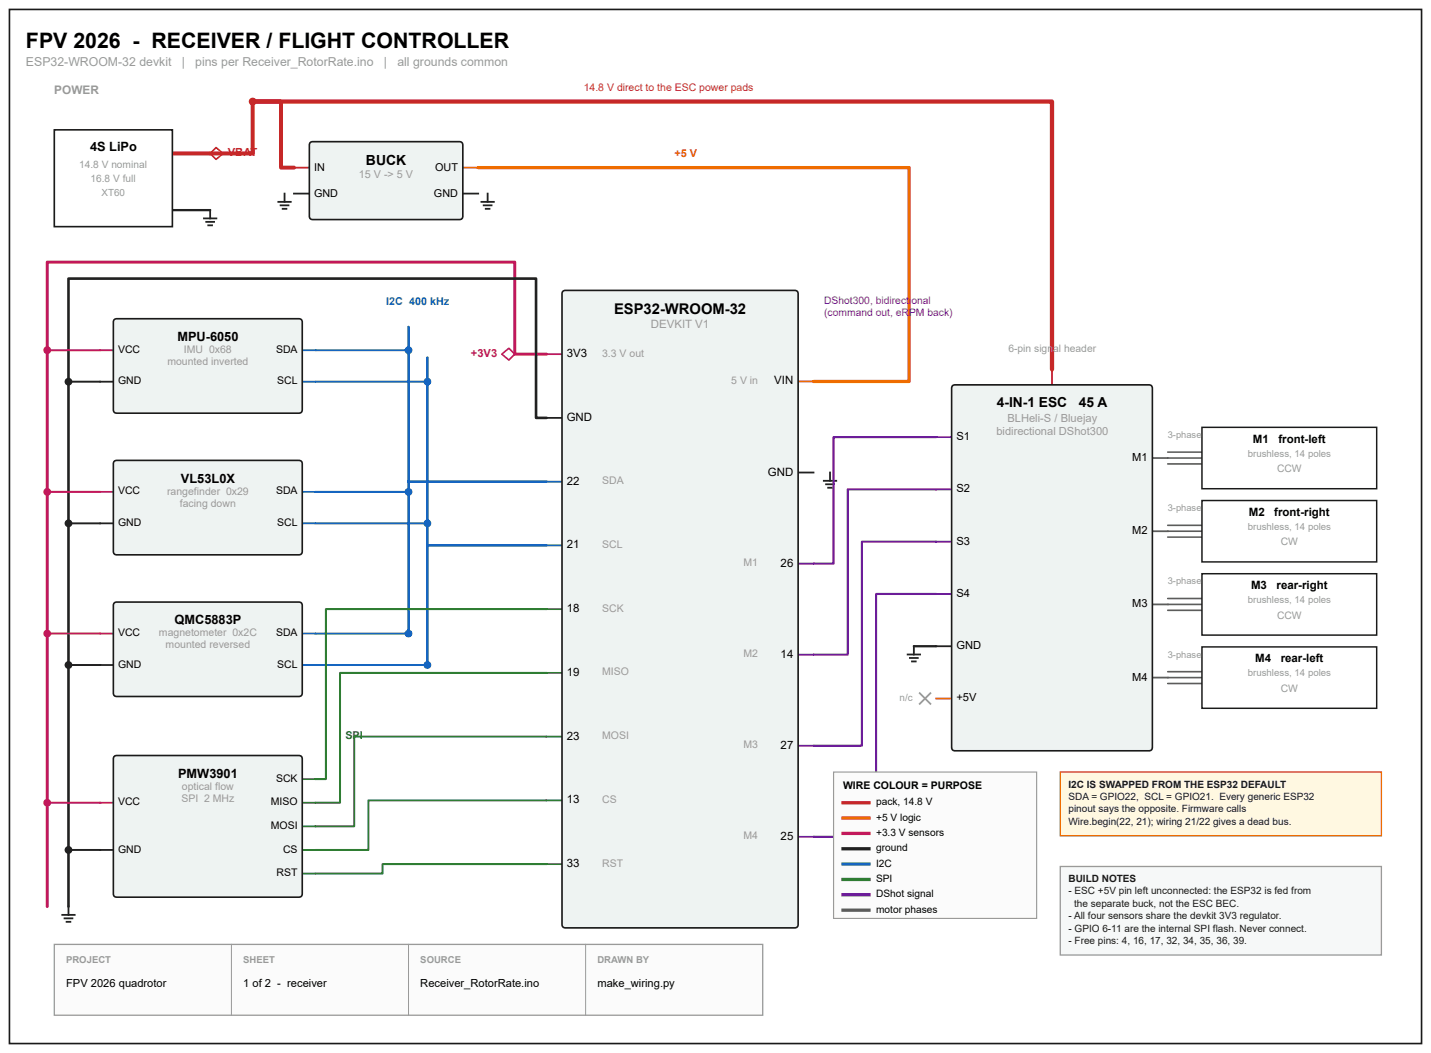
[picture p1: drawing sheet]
<svg xmlns="http://www.w3.org/2000/svg" width="308mm" height="227mm" viewBox="0 0 308 227" stroke-linecap="round" stroke-linejoin="round" font-family="sans-serif">
<path d="M2 2h303.8v222.5h-303.8z" fill="none" stroke="#1a1a1a" stroke-width=".35"/>
<path d="M37.1 33h17.3v-11.2h6.1v14.3h2.7" fill="none" stroke="#c62828" stroke-width=".85"/>
<path d="M37.1 45.2h8.1M196.6 139h4.8" fill="none" stroke="#212121" stroke-width=".49"/>
<g fill="none" stroke="#212121" stroke-width=".39">
<path d="M43.9 47h2.6M44.4 47.7h1.7M44.8 48.5h.8M45.2 45.2v1.8M59.9 43.4h2.6M60.4 44.2h1.7M60.8 44.9h.8M61.2 41.7v1.7M63.2 41.7h3.3M99.6 41.7h3.3M103.6 43.4h2.6M104.1 44.2h1.6"/>
<path d="M104.5 44.9h.8M104.9 41.7v1.7M21.6 82.1h2.8M117.6 89.9h3.3M21.6 112.6h2.8M171.7 101.7h3.3M177.2 103.5h2.7M177.7 104.2h1.7M178.2 104.9h.8M178.6 101.7v1.8M196.6 139v1.8M201.4 139h3.3"/>
<path d="M21.6 143.1h2.8M195.3 140.8h2.6M195.8 141.6h1.6M196.2 142.3h.8M13.4 196.8h2.7M13.9 197.6h1.7M14.3 198.3h.8M14.7 195.1v1.7M21.6 182.9h2.8"/>
</g>
<path d="M63.2 36.1h3.3M226.3 79.5v3.3" fill="none" stroke="#c62828" stroke-width=".39"/>
<path d="M99.6 36.1h3.3M171.7 82.1h3.3M201.4 150.3h3.3" fill="none" stroke="#ef6c00" stroke-width=".39"/>
<path d="M21.6 75.4h2.8M117.6 76.2h3.3M21.6 105.8h2.8M21.6 136.3h2.8M21.6 172.7h2.8" fill="none" stroke="#c2185b" stroke-width=".39"/>
<path d="M65 75.4h2.8M65 82.1h2.8M65 105.8h2.8M65 112.6h2.8M117.6 103.6h3.3M117.6 117.3h3.3M65 136.3h2.8M65 143.1h2.8" fill="none" stroke="#1565c0" stroke-width=".39"/>
<path d="M117.6 131.1h3.3M117.6 144.8h3.3M117.6 158.5h3.3M65 167.6h2.8M65 172.7h2.8M65 177.8h2.8M117.6 172.2h3.3M65 182.9h2.8M65 188h2.8M117.6 185.9h3.3" fill="none" stroke="#2e7d32" stroke-width=".39"/>
<path d="M201.4 94.1h3.3M201.4 105.3h3.3M201.4 116.5h3.3M171.7 121.3h3.3M201.4 127.8h3.3M171.7 140.9h3.3M171.7 160.5h3.3M171.7 180h3.3" fill="none" stroke="#6a1b9a" stroke-width=".39"/>
<path d="M102.9 36.1h92.7v46h-20.6" fill="none" stroke="#ef6c00" stroke-width=".71"/>
<path d="M117.6 76.2h-6.9v-19.8h-100.5v138.7" fill="none" stroke="#c2185b" stroke-width=".63"/>
<path d="M117.6 89.9h-2.3v-30h-100.6v135.2" fill="none" stroke="#212121" stroke-width=".56"/>
<path d="M10.2 75.4h11.4M10.2 105.8h11.4M10.2 136.3h11.4M10.2 172.7h11.4" fill="none" stroke="#c2185b" stroke-width=".42"/>
<path d="M14.7 82.1h6.9M14.7 112.6h6.9M14.7 143.1h6.9M14.7 182.9h6.9" fill="none" stroke="#212121" stroke-width=".42"/>
<path d="M67.8 75.4h20.1M67.8 82.1h24.1M67.8 105.8h20.1M67.8 112.6h24.1M67.8 136.3h20.1M67.8 143.1h24.1" fill="none" stroke="#1565c0" stroke-width=".42"/>
<path d="M87.9 70.4v66M91.9 77v66M87.9 103.6h29.7M91.9 117.3h25.7" fill="none" stroke="#1565c0" stroke-width=".56"/>
<path d="M117.6 131.1h-47.5v36.5h-2.3M117.6 144.8h-44.4v27.9h-5.4M117.6 158.5h-41.4v19.3h-8.4M117.6 172.2h-38.4v10.7h-11.4M117.6 185.9h-35.3v2.1h-14.5" fill="none" stroke="#2e7d32" stroke-width=".42"/>
<path d="M247.9 98.6h3.3M247.9 114.3h3.3M247.9 130h3.3M247.9 145.8h3.3" fill="none" stroke="#5d5d5d" stroke-width=".39"/>
<path d="M54.4 21.8h171.9v57.7" fill="none" stroke="#c62828" stroke-width=".92"/>
<path d="M201.4 94.1h-22.1v27.2h-4.3M201.4 105.3h-19v35.6h-7.4M201.4 116.5h-16v44h-10.4M201.4 127.8h-12.9v52.2h-13.5" fill="none" stroke="#6a1b9a" stroke-width=".46"/>
<path d="M251.2 99.8h7.4M251.2 98.6h7.4M251.2 97.3h7.4M251.2 115.6h7.4M251.2 114.3h7.4M251.2 113h7.4M251.2 131.3h7.4M251.2 130h7.4M251.2 128.8h7.4M251.2 147.1h7.4M251.2 145.8h7.4M251.2 144.5h7.4" fill="none" stroke="#5d5d5d" stroke-width=".35"/>
<path d="M11.7 27.9h25.4v20.9h-25.4z" fill="#fff" stroke="#1a1a1a" stroke-width=".35"/>
<g fill="#eef3f2" stroke="#1a1a1a" stroke-width=".35">
<path d="M66.7 30.7l.6-.2h31.5a.67 .67 0 0 1 .8 .7v15.3a.67 .67 0 0 1-.8 .7h-31.5a.67 .67 0 0 1-.8-.7v-15.3z"/>
<path d="M121.1 62.7l.6-.2h49.2a.67 .67 0 0 1 .8 .7v135.7a.67 .67 0 0 1-.8 .7h-49.2a.67 .67 0 0 1-.8-.7v-135.7z"/>
<path d="M24.6 68.8l.5-.2h39.2a.67 .67 0 0 1 .7 .7v18.8a.67 .67 0 0 1-.7 .8h-39.2a.67 .67 0 0 1-.7-.8v-18.8z"/>
<path d="M24.6 99.3l.5-.2h39.2a.67 .67 0 0 1 .7 .7v18.8a.67 .67 0 0 1-.7 .8h-39.2a.67 .67 0 0 1-.7-.8v-18.8z"/>
<path d="M24.6 129.7l.5-.2h39.2a.67 .67 0 0 1 .7 .8v18.8a.67 .67 0 0 1-.7 .8h-39.2a.67 .67 0 0 1-.7-.8v-18.8z"/>
<path d="M24.6 162.8l.5-.2h39.2a.67 .67 0 0 1 .7 .7v29a.67 .67 0 0 1-.7 .7h-39.2a.67 .67 0 0 1-.7-.7v-29z"/>
<path d="M204.9 83l.6-.2h41.6a.67 .67 0 0 1 .8 .8v77.2a.67 .67 0 0 1-.8 .7h-41.6a.67 .67 0 0 1-.8-.7v-77.2z"/>
</g>
<g fill="#fff" stroke="#1a1a1a" stroke-width=".32">
<path d="M258.6 91.9h37.6v13.3h-37.6z"/>
<path d="M258.6 107.7h37.6v13.2h-37.6z"/>
<path d="M258.6 123.4h37.6v13.3h-37.6z"/>
<path d="M258.6 139.2h37.6v13.2h-37.6z"/>
</g>
<path d="M179.3 166.1h43.7v31.5h-43.7z" fill="#fbfbfb" stroke="#9a9a9a" stroke-width=".25"/>
<path d="M228.1 166.1h69.1v13.7h-69.1z" fill="#fff8e1" stroke="#b08000" stroke-width=".28"/>
<path d="M228.1 186.4h69.1v19.1h-69.1z" fill="#f6f8f8" stroke="#9a9a9a" stroke-width=".28"/>
<path d="M11.7 203.2h152.4v15.2h-152.4z" fill="#fbfbfb" stroke="#9a9a9a" stroke-width=".28"/>
<path d="M45.2 33l1.3-1.2 1.5 1.2-1.5 1.3z" fill="none" stroke="#c62828" stroke-width=".35"/>
<path d="M107.9 76.2l1.6-1.3 1.2 1.3-1.2 1.3z" fill="none" stroke="#c2185b" stroke-width=".35"/>
<path d="M197.9 149.2l2.3 2.2M200.2 149.2l-2.3 2.2" fill="none" stroke="#9a9a9a" stroke-width=".39"/>
<path d="M181.4 172.7h5.5" fill="none" stroke="#c62828" stroke-width=".71"/>
<path d="M181.4 176h5.5" fill="none" stroke="#ef6c00" stroke-width=".71"/>
<path d="M181.4 179.3h5.5" fill="none" stroke="#c2185b" stroke-width=".71"/>
<path d="M181.4 182.6h5.5" fill="none" stroke="#212121" stroke-width=".71"/>
<path d="M181.4 185.9h5.5" fill="none" stroke="#1565c0" stroke-width=".71"/>
<path d="M181.4 189.2h5.5" fill="none" stroke="#2e7d32" stroke-width=".71"/>
<path d="M181.4 192.5h5.5" fill="none" stroke="#6a1b9a" stroke-width=".71"/>
<path d="M181.4 195.8h5.5" fill="none" stroke="#5d5d5d" stroke-width=".71"/>
<path d="M49.8 203.2v15.2M87.9 203.2v15.2M126 203.2v15.2" fill="none" stroke="#9a9a9a" stroke-width=".22"/>
<circle cx="54.4" cy="21.8" r=".66" fill="#c62828" stroke="#c62828" stroke-width=".35"/>
<g fill="#c2185b" stroke="#c2185b" stroke-width=".35">
<circle cx="10.2" cy="75.4" r=".66"/>
<circle cx="10.2" cy="105.8" r=".66"/>
<circle cx="10.2" cy="136.3" r=".66"/>
<circle cx="10.2" cy="172.7" r=".66"/>
</g>
<g fill="#212121" stroke="#212121" stroke-width=".35">
<circle cx="14.7" cy="82.1" r=".66"/>
<circle cx="14.7" cy="112.6" r=".66"/>
<circle cx="14.7" cy="143.1" r=".66"/>
<circle cx="14.7" cy="182.9" r=".66"/>
</g>
<g fill="#1565c0" stroke="#1565c0" stroke-width=".35">
<circle cx="87.9" cy="75.4" r=".66"/>
<circle cx="91.9" cy="82.1" r=".66"/>
<circle cx="87.9" cy="105.8" r=".66"/>
<circle cx="91.9" cy="112.6" r=".66"/>
<circle cx="87.9" cy="136.3" r=".66"/>
<circle cx="91.9" cy="143.1" r=".66"/>
</g>
<text font-size="4.6" x="5.6" y="10.4">FPV 2026 - RECEIVER / FLIGHT CONTROLLER</text>
<text font-size="3.2" x="132.1" y="67.5">ESP32-WROOM-32</text>
<g font-size="3">
<text x="78.7" y="35.5">BUCK</text>
<text x="214.4" y="87.6">4-IN-1 ESC</text>
<text x="232.1" y="87.6">45 A</text>
</g>
<g font-size="2.8">
<text x="19.4" y="32.5">4S LiPo</text>
<text x="38.2" y="73.4">MPU-6050</text>
<text x="38.9" y="103.9">VL53L0X</text>
<text x="37.6" y="134.4">QMC5883P</text>
<text x="38.3" y="167.4">PMW3901</text>
</g>
<g font-size="2.6" fill="#9a9a9a">
<text x="5.6" y="14.2">ESP32-WROOM-32 devkit</text>
<text x="39.1" y="14.2">|</text>
<text x="42" y="14.2">pins per Receiver_RotorRate.ino</text>
<text x="82.6" y="14.2">|</text>
<text x="85.5" y="14.2">all grounds common</text>
</g>
<g font-size="2.5" fill="#9a9a9a">
<text x="11.7" y="20.3">POWER</text>
<text x="140" y="70.6">DEVKIT V1</text>
</g>
<g font-size="2.5">
<text x="121.9" y="76.8">3V3</text>
<text x="166.6" y="82.7">VIN</text>
<text x="121.9" y="90.6">GND</text>
<text x="269.5" y="95.2">M1</text>
<text x="275" y="95.2">front-left</text>
<text x="121.9" y="104.3">22</text>
<text x="165.2" y="102.3">GND</text>
<text x="268.7" y="111">M2</text>
<text x="274.1" y="111">front-right</text>
<text x="121.9" y="118">21</text>
<text x="167.9" y="121.9">26</text>
<text x="121.9" y="131.7">18</text>
<text x="269.1" y="126.7">M3</text>
<text x="274.6" y="126.7">rear-right</text>
<text x="167.9" y="141.5">14</text>
<text x="270" y="142.5">M4</text>
<text x="275.5" y="142.5">rear-left</text>
<text x="121.9" y="145.4">19</text>
<text x="121.9" y="159.1">23</text>
<text x="167.9" y="161.1">27</text>
<text x="121.9" y="172.9">13</text>
<text x="167.9" y="180.7">25</text>
<text x="121.9" y="186.6">33</text>
</g>
<text font-size="2.4" fill="#c62828" x="49" y="33.7">VBAT</text>
<text font-size="2.4" fill="#c2185b" x="101.3" y="76.8">+3V3</text>
<g font-size="2.4">
<text x="205.7" y="94.7">S1</text>
<text x="243.6" y="99.2">M1</text>
<text x="205.7" y="105.9">S2</text>
<text x="205.7" y="117.2">S3</text>
<text x="243.6" y="114.9">M2</text>
<text x="205.7" y="128.4">S4</text>
<text x="243.6" y="130.7">M3</text>
<text x="205.7" y="139.7">GND</text>
<text x="243.6" y="146.4">M4</text>
<text x="205.7" y="150.9">+5V</text>
<text x="14.2" y="212.3">FPV 2026 quadrotor</text>
<text x="52.3" y="212.3">1 of 2 - receiver</text>
<text x="90.4" y="212.3">Receiver_RotorRate.ino</text>
<text x="128.5" y="212.3">make_wiring.py</text>
</g>
<g font-size="2.4" fill="#9a9a9a">
<text x="214.3" y="93.7">bidirectional DShot300</text>
<text x="216.7" y="90.7">BLHeli-S / Bluejay</text>
</g>
<text font-size="2.3" fill="#c62828" x="125.6" y="19.6">14.8 V direct to the ESC power pads</text>
<text font-size="2.3" fill="#ef6c00" x="145.1" y="33.8">+5 V</text>
<g font-size="2.3">
<text x="67.6" y="36.7">IN</text>
<text x="93.6" y="36.7">OUT</text>
<text x="67.6" y="42.3">GND</text>
<text x="93.4" y="42.3">GND</text>
<text x="25.4" y="75.9">VCC</text>
<text x="59.4" y="75.9">SDA</text>
<text x="25.4" y="82.7">GND</text>
<text x="59.6" y="82.7">SCL</text>
<text x="25.4" y="106.4">VCC</text>
<text x="59.4" y="106.4">SDA</text>
<text x="25.4" y="113.2">GND</text>
<text x="59.6" y="113.2">SCL</text>
<text x="25.4" y="136.9">VCC</text>
<text x="59.4" y="136.9">SDA</text>
<text x="25.4" y="143.6">GND</text>
<text x="59.6" y="143.6">SCL</text>
<text x="25.4" y="173.3">VCC</text>
<text x="58.3" y="173.3">MISO</text>
<text x="59.4" y="168.2">SCK</text>
<text x="181.4" y="169.7">WIRE COLOUR = PURPOSE</text>
<text x="58.3" y="178.3">MOSI</text>
<text x="25.4" y="183.4">GND</text>
<text x="60.9" y="183.4">CS</text>
<text x="59.5" y="188.5">RST</text>
</g>
<g font-size="2.3" fill="#9a9a9a">
<text x="77.2" y="38.4">15 V -&gt; 5 V</text>
<text x="39.6" y="76">IMU 0x68</text>
<text x="129.5" y="76.7">3.3 V out</text>
<text x="36" y="78.5">mounted inverted</text>
<text x="157.3" y="82.6">5 V in</text>
<text x="36" y="106.5">rangefinder 0x29</text>
<text x="129.5" y="104.2">SDA</text>
<text x="38.7" y="109.1">facing down</text>
<text x="129.5" y="117.9">SCL</text>
<text x="159.9" y="121.8">M1</text>
<text x="129.5" y="131.6">SCK</text>
<text x="34.2" y="136.9">magnetometer 0x2C</text>
<text x="35.6" y="139.5">mounted reversed</text>
<text x="159.9" y="141.4">M2</text>
<text x="129.5" y="145.3">MISO</text>
<text x="129.5" y="159">MOSI</text>
<text x="159.9" y="161">M3</text>
<text x="39" y="172.5">SPI 2 MHz</text>
<text x="39.1" y="170">optical flow</text>
<text x="129.5" y="172.8">CS</text>
<text x="159.9" y="180.6">M4</text>
<text x="129.5" y="186.5">RST</text>
</g>
<text font-size="2.3" fill="#1565c0" x="83.1" y="65.5">I2C 400 kHz</text>
<text font-size="2.3" fill="#2e7d32" x="74.3" y="159">SPI</text>
<g font-size="2.2" fill="#9a9a9a">
<text x="17" y="36.1">14.8 V nominal</text>
<text x="19.5" y="39.1">16.8 V full</text>
<text x="216.9" y="75.7">6-pin signal header</text>
<text x="274.7" y="101.6">CCW</text>
<text x="275.5" y="117.3">CW</text>
<text x="274.7" y="133.1">CCW</text>
<text x="275.5" y="148.8">CW</text>
</g>
<g font-size="2.2" fill="#6a1b9a">
<text x="177.3" y="65.5">DShot300, bidirectional</text>
<text x="177.3" y="68.1">(command out, eRPM back)</text>
</g>
<g font-size="2.2">
<text x="188.5" y="173.3">pack, 14.8 V</text>
<text x="188.5" y="176.6">+5 V logic</text>
<text x="188.5" y="179.9">+3.3 V sensors</text>
<text x="188.5" y="183.2">ground</text>
<text x="188.5" y="186.5">I2C</text>
<text x="188.5" y="189.8">SPI</text>
<text x="188.5" y="193.1">DShot signal</text>
<text x="188.5" y="196.4">motor phases</text>
</g>
<g font-size="2.2" fill="#1a1a1a">
<text x="229.9" y="169.5">I2C IS SWAPPED FROM THE ESP32 DEFAULT</text>
<text x="229.9" y="172.1">SDA = GPIO22, SCL = GPIO21. Every generic ESP32</text>
<text x="229.9" y="174.8">pinout says the opposite. Firmware calls</text>
<text x="229.9" y="177.5">Wire.begin(22, 21); wiring 21/22 gives a dead bus.</text>
<text x="229.9" y="189.8">BUILD NOTES</text>
<text x="229.9" y="192.5">- ESC +5V pin left unconnected: the ESP32 is fed from</text>
<text x="229.9" y="197.8">- All four sensors share the devkit 3V3 regulator.</text>
<text x="231.1" y="195.1">the separate buck, not the ESC BEC.</text>
<text x="229.9" y="200.4">- GPIO 6-11 are the internal SPI flash. Never connect.</text>
<text x="229.9" y="203.1">- Free pins: 4, 16, 17, 32, 34, 35, 36, 39.</text>
</g>
<g font-size="2.1" fill="#9a9a9a">
<text x="21.9" y="42.2">XT60</text>
<text x="268.4" y="98.3">brushless, 14 poles</text>
<text x="268.4" y="114">brushless, 14 poles</text>
<text x="268.4" y="129.8">brushless, 14 poles</text>
<text x="268.4" y="145.5">brushless, 14 poles</text>
<text x="193.5" y="150.8">n/c</text>
</g>
<g font-size="2" fill="#9a9a9a">
<text x="251.2" y="94.2">3-phase</text>
<text x="251.2" y="110">3-phase</text>
<text x="251.2" y="125.7">3-phase</text>
<text x="251.2" y="141.5">3-phase</text>
<text x="14.2" y="207.3">PROJECT</text>
<text x="52.3" y="207.3">SHEET</text>
<text x="90.4" y="207.3">SOURCE</text>
<text x="128.5" y="207.3">DRAWN BY</text>
</g>
</svg>
